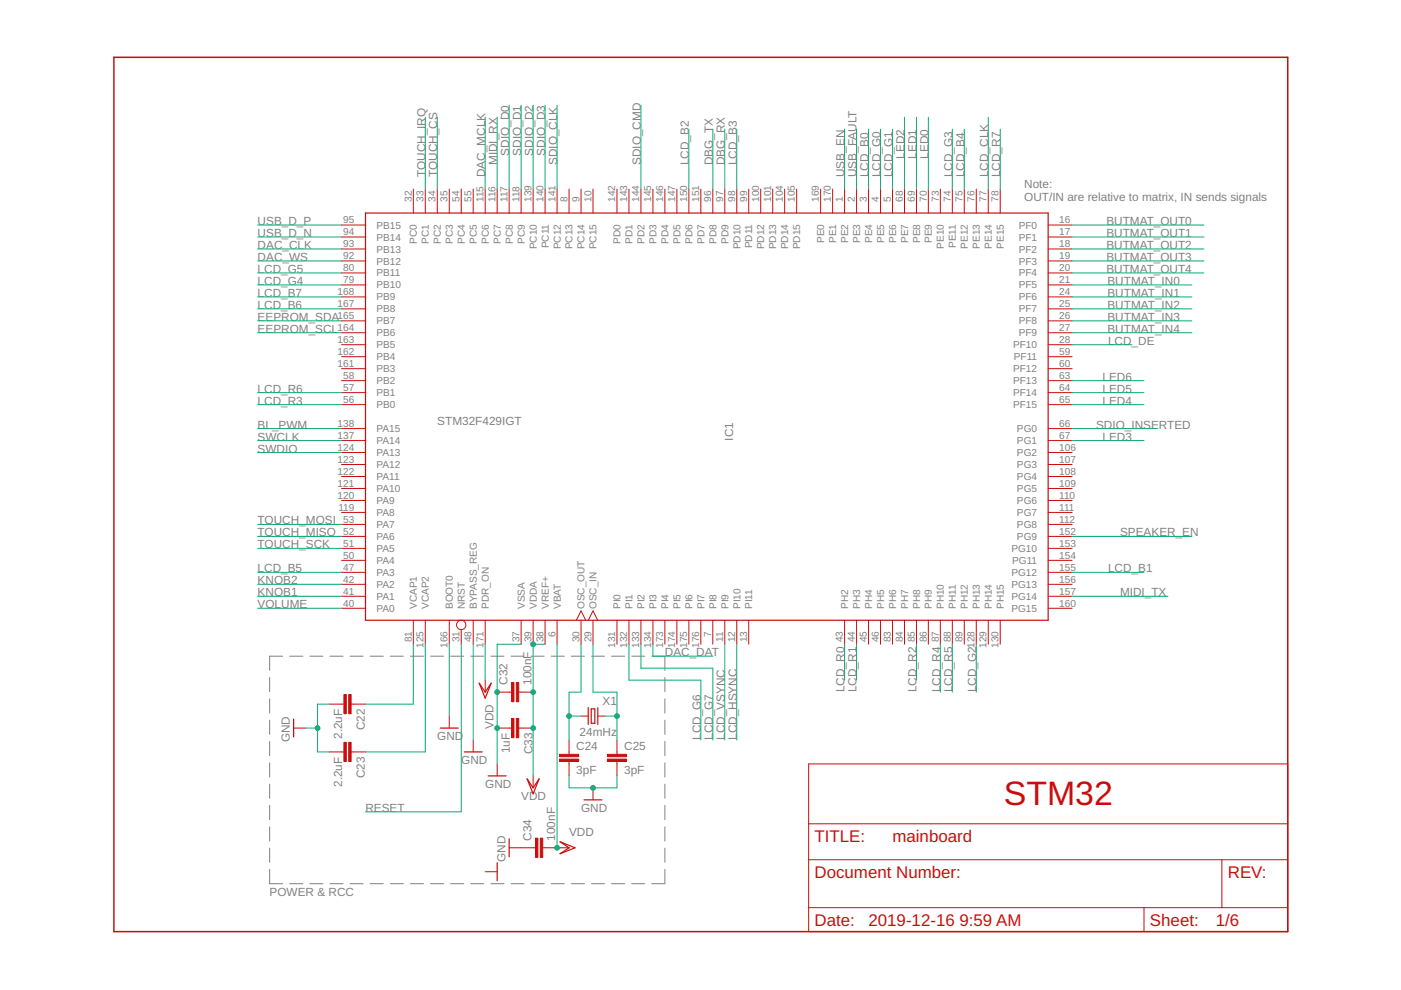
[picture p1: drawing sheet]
<svg xmlns="http://www.w3.org/2000/svg" width="297mm" height="210mm" viewBox="0 0 297 210" stroke-linecap="round" stroke-linejoin="round" font-family="sans-serif">
<g fill="none" stroke="#808080" stroke-width=".21">
<path d="M59.9 139.1h-2.7v3M61.4 139.1h2.8M65.7 139.1h2.8M70 139.1h2.7M74.2 139.1h2.8M78.5 139.1h2.8M82.8 139.1h2.7M87 139.1h2.8M91.3 139.1h2.7M95.5 139.1h2.8M99.8 139.1h2.8M104.1 139.1h2.7"/>
<path d="M108.4 139.1h2.7M112.6 139.1h2.8M116.9 139.1h2.7M121.1 139.1h2.8M125.4 139.1h2.8M129.7 139.1h2.7M133.9 139.1h2.8M138.2 139.1h2.8v3M57.2 143.6v3.1M57.2 148.2v3M57.2 152.7v3M57.2 157.2v3"/>
<path d="M141 143.6v3.1M141 148.2v3M141 152.7v3M141 157.2v3M57.2 161.7v3.1M57.2 166.3v3M57.2 170.8v3M57.2 175.3v3M57.2 179.8v3M141 161.7v3.1M141 166.3v3M141 170.8v3"/>
<path d="M141 175.3v3M141 179.8v3M57.2 184.3v3.1h2.7M61.4 187.4h2.8M65.7 187.4h2.8M70 187.4h2.7M74.2 187.4h2.8M78.5 187.4h2.8M82.8 187.4h2.7M87 187.4h2.8M91.3 187.4h2.7M95.5 187.4h2.8"/>
<path d="M99.8 187.4h2.8M104.1 187.4h2.7M108.4 187.4h2.7M112.6 187.4h2.8M116.9 187.4h2.7M121.1 187.4h2.8M125.4 187.4h2.8M129.7 187.4h2.7M133.9 187.4h2.8M141 184.3v3.1h-2.8"/>
</g>
<path d="M24.2 12.1h248.8v185.4h-248.8z" fill="none" stroke="#c90d0c" stroke-width=".32"/>
<g fill="none" stroke="#c90d0c" stroke-width=".21">
<path d="M72.4 47.7h5.1M72.4 50.2h5.1M72.4 52.8h5.1M72.4 55.3h5.1M72.4 57.9h5.1M87.6 40.1v5.1M90.2 40.1v5.1M92.7 40.1v5.1M95.2 40.1v5.1M97.8 40.1v5.1M100.3 40.1v5.1M102.9 40.1v5.1"/>
<path d="M105.4 40.1v5.1M107.9 40.1v5.1M110.5 40.1v5.1M113 40.1v5.1M115.6 40.1v5.1M118.1 40.1v5.1M120.6 40.1v5.1M123.2 40.1v5.1M125.7 40.1v5.1M130.8 40.1v5.1M133.3 40.1v5.1M135.9 40.1v5.1"/>
<path d="M138.4 40.1v5.1M141 40.1v5.1M143.5 40.1v5.1M146 40.1v5.1M148.6 40.1v5.1M151.1 40.1v5.1M153.7 40.1v5.1M156.2 40.1v5.1M158.7 40.1v5.1M161.3 40.1v5.1M163.8 40.1v5.1M166.4 40.1v5.1"/>
<path d="M168.9 40.1v5.1M174 40.1v5.1M176.5 40.1v5.1M179.1 40.1v5.1M181.6 40.1v5.1M184.1 40.1v5.1M186.7 40.1v5.1M189.2 40.1v5.1M191.8 40.1v5.1M194.3 40.1v5.1M196.8 40.1v5.1M199.4 40.1v5.1"/>
<path d="M201.9 40.1v5.1M204.4 40.1v5.1M207 40.1v5.1M209.5 40.1v5.1M212.1 40.1v5.1M222.2 47.7h5.1M222.2 50.2h5.1M222.2 52.8h5.1M222.2 55.3h5.1M222.2 57.9h5.1M72.4 78.2h5.1M72.4 75.6h5.1"/>
<path d="M72.4 73.1h5.1M72.4 70.5h5.1M72.4 68h5.1M72.4 65.5h5.1M72.4 62.9h5.1M72.4 60.4h5.1M222.2 78.2h5.1M222.2 75.6h5.1M222.2 73.1h5.1M222.2 70.5h5.1M222.2 68h5.1M222.2 65.5h5.1"/>
<path d="M222.2 62.9h5.1M222.2 60.4h5.1M72.4 95.9h5.1M72.4 93.4h5.1M72.4 85.8h5.1M72.4 90.9h5.1M72.4 83.2h5.1M72.4 98.5h5.1M72.4 80.7h5.1M222.2 95.9h5.1M222.2 93.4h5.1M222.2 85.8h5.1"/>
<path d="M222.2 90.9h5.1M222.2 83.2h5.1M222.2 98.5h5.1M222.2 80.7h5.1M72.4 118.8h5.1M72.4 116.3h5.1M72.4 113.7h5.1M72.4 111.2h5.1M72.4 106.1h5.1M72.4 103.6h5.1M72.4 108.6h5.1M72.4 101h5.1"/>
<path d="M222.2 118.8h5.1M222.2 116.3h5.1M222.2 113.7h5.1M222.2 111.2h5.1M222.2 106.1h5.1M222.2 103.6h5.1M222.2 108.6h5.1M222.2 101h5.1M72.4 129h5.1M72.4 126.4h5.1M72.4 123.9h5.1M72.4 121.3h5.1"/>
<path d="M87.6 131.5v5.1M90.2 131.5v5.1M95.2 131.5v5.1M97.8 133.5v3.1M100.3 131.5v5.1M102.9 131.5v5.1M110.5 131.5v5.1M113 131.5v5.1M115.6 131.5v5.1M118.1 131.5v5.1M122.2 131.5l1-2 1 2M123.2 131.5v5.1"/>
<path d="M124.7 131.5l1-2 1 2M125.7 131.5v5.1M130.8 131.5v5.1M133.3 131.5v5.1M135.9 131.5v5.1M138.4 131.5v5.1M141 131.5v5.1M143.5 131.5v5.1M146 131.5v5.1M148.6 131.5v5.1M151.1 131.5v5.1M153.7 131.5v5.1"/>
<path d="M156.2 131.5v5.1M158.7 131.5v5.1M179.1 131.5v5.1M181.6 131.5v5.1M184.1 131.5v5.1M186.7 131.5v5.1M189.2 131.5v5.1M191.8 131.5v5.1M194.3 131.5v5.1M196.8 131.5v5.1M199.4 131.5v5.1M201.9 131.5v5.1"/>
<path d="M204.4 131.5v5.1M207 131.5v5.1M209.5 131.5v5.1M212.1 131.5v5.1M222.2 129h5.1M222.2 126.4h5.1M222.2 123.9h5.1M222.2 121.3h5.1M62.3 154.4h2.5M69.9 149.3h3M69.9 159.4h3M74.4 149.3h3.1"/>
<path d="M74.4 159.4h3.1M95.2 151.8v2.6M100.3 156.9v2.5M102.9 144.2v2.5M105.4 154.4h3.1M105.4 146.7h3.1M110 154.4h3M110 146.7h3M120.6 156.9v3M123.2 151.8h1.5M126.7 151.8h1.6M130.8 156.9v3"/>
<path d="M105.4 162v2.5M107.9 179.7h5.6M113 164.5v2.5M115.1 179.7h5.5M120.6 161.5v3M125.7 167v2.6M130.8 161.5v3M171.4 162h101.6v35.5h-101.6zM171.4 174.7h101.6M102.9 184.8h2.5M171.4 182.3h101.6M171.4 192.4h101.6"/>
<path d="M242.5 192.4v5.1M259.1 182.3v10.1"/>
<circle cx="97.8" cy="132.5" r=".99"/>
</g>
<g fill="none" stroke="#c90d0c" stroke-width=".25">
<path d="M77.5 45.2h144.7v86.3h-144.7zM62.3 152.5v3.8M93.3 154.4h3.9M98.4 159.4h3.8M101.6 144.8l1.3 1.9 1.2-1.9-1.2 3.2zM124.7 150.1v3.5M125.3 150.3h.8v3.1h-.8zM126.7 150.1v3.5M103.5 164.5h3.8M107.9 177.8v3.9M111.8 165.1l1.2 1.9 1.3-1.9-1.3 3.2zM118.7 178.5l3.2 1.2-3.2 1.3 1.9-1.3z"/>
<path d="M123.8 169.6h3.8M105.4 182.9v3.8"/>
</g>
<g fill="#c90d0c" stroke="#c90d0c" stroke-width=".21">
<path d="M72.9 147.3h.5v4h-.5z"/>
<path d="M73.9 147.3h.5v4h-.5z"/>
<path d="M72.9 157.4h.5v4.1h-.5z"/>
<path d="M73.9 157.4h.5v4.1h-.5z"/>
<path d="M118.6 161h4.1v.5h-4.1z"/>
<path d="M118.6 159.9h4.1v.5h-4.1z"/>
<path d="M128.8 161h4v.5h-4z"/>
<path d="M128.8 159.9h4v.5h-4z"/>
<path d="M109.5 144.7h.5v4.1h-.5z"/>
<path d="M108.5 144.7h.5v4.1h-.5z"/>
<path d="M108.5 152.3h.5v4.1h-.5z"/>
<path d="M109.5 152.3h.5v4.1h-.5z"/>
<path d="M114.6 177.7h.5v4.1h-.5z"/>
<path d="M113.5 177.7h.5v4.1h-.5z"/>
</g>
<g fill="none" stroke="#0dab76" stroke-width=".21">
<path d="M90.2 24.8v15.3M92.7 24.8v15.3M102.9 24.8v15.3M105.4 24.8v15.3M107.9 22.3v17.8M110.5 22.3v17.8M113 22.3v17.8M115.6 22.3v17.8M118.1 22.3v17.8M135.9 22.3v17.8M146 27.4v12.7M151.1 27.4v12.7"/>
<path d="M153.7 27.4v12.7M156.2 27.4v12.7M179.1 27.4v12.7M181.6 27.4v12.7M184.1 27.4v12.7M186.7 27.4v12.7M189.2 27.4v12.7M191.8 24.8v15.3M194.3 24.8v15.3M196.8 24.8v15.3M201.9 27.4v12.7M204.4 27.4v12.7"/>
<path d="M209.5 24.8v15.3M212.1 27.4v12.7M54.6 57.9h17.8M54.6 55.3h17.8M54.6 52.8h17.8M54.6 50.2h17.8M54.6 47.7h17.8M227.3 57.9h27.9M227.3 55.3h27.9M227.3 52.8h27.9M227.3 50.2h27.9M227.3 47.7h27.9"/>
<path d="M54.6 60.4h17.8M54.6 65.5h17.8M54.6 62.9h17.8M54.6 68h17.8M54.6 70.5h17.8M227.3 60.4h25.4M227.3 65.5h25.4M227.3 62.9h25.4M227.3 73.1h12.7M227.3 68h25.4M227.3 70.5h25.4M54.6 85.8h17.8"/>
<path d="M54.6 83.2h17.8M54.6 90.9h17.8M54.6 95.9h17.8M54.6 93.4h17.8M227.3 85.8h15.2M227.3 83.2h15.2M227.3 90.9h17.8M227.3 93.4h15.2M227.3 80.7h15.2M54.6 116.3h17.8M54.6 113.7h17.8M54.6 111.2h17.8"/>
<path d="M227.3 113.7h25.4M54.6 121.3h17.8M54.6 126.4h17.8M54.6 129h17.8M54.6 123.9h17.8M87.6 136.6v12.7h-10.1M90.2 136.6v22.8h-12.7M95.2 136.6v15.2M97.8 136.6v35.5h-20.3M100.3 136.6v20.3M102.9 136.6v7.6M110.5 136.6h-5.1v25.4"/>
<path d="M115.6 136.6h-2.6v27.9M118.1 136.6v43.1M123.2 136.6v10.1h-2.6v10.2M125.7 136.6v10.1h5.1v10.2M133.3 136.6v7.6h15.3v12.7M135.9 136.6v5.1h15.2v15.2M138.4 136.6v2.5h12.7M153.7 136.6v20.3M156.2 136.6v20.3M179.1 136.6v7.6M181.6 136.6v7.6M194.3 136.6v7.6"/>
<path d="M199.4 136.6v10.1M201.9 136.6v10.1M207 136.6v10.1M227.3 121.3h15.2M227.3 126.4h20.3M64.8 154.4h2.5M69.9 149.3h-2.6v10.1h2.6M120.6 151.8h2.6M128.3 151.8h2.5M120.6 164.5v2.5h10.2v-2.5"/>
</g>
<g fill="#0dab76" stroke="#0dab76" stroke-width=".21">
<circle cx="67.3" cy="154.4" r=".51"/>
<circle cx="125.7" cy="167" r=".51"/>
<circle cx="105.4" cy="146.7" r=".51"/>
<circle cx="105.4" cy="154.4" r=".51"/>
<circle cx="120.6" cy="151.8" r=".51"/>
<circle cx="130.8" cy="151.8" r=".51"/>
<circle cx="113" cy="154.4" r=".51"/>
<circle cx="113" cy="136.6" r=".51"/>
<circle cx="113" cy="146.7" r=".51"/>
<circle cx="118.1" cy="179.7" r=".51"/>
</g>
<text font-size="7.2" fill="#c90d0c" x="212.8" y="170.6">STM32</text>
<g font-size="3.6" fill="#c90d0c">
<text x="172.7" y="178.5">TITLE:</text>
<text x="189.2" y="178.5">mainboard</text>
<text x="172.7" y="186.1">Document Number:</text>
<text x="260.3" y="186.1">REV:</text>
<text x="172.7" y="196.3">Date:</text>
<text x="184.1" y="196.3">2019-12-16</text>
<text x="203.4" y="196.3">9:59 AM</text>
<text x="243.8" y="196.3">Sheet:</text>
<text x="257.8" y="196.3">1/6</text>
</g>
<g font-size="2.5" fill="#808080">
<text x="105.4" y="35" transform="rotate(-90 105.4 35)">MIDI_RX</text>
<text x="108" y="33" transform="rotate(-90 108 33)">SDIO_D0</text>
<text x="110.5" y="33" transform="rotate(-90 110.5 33)">SDIO_D1</text>
<text x="113" y="33" transform="rotate(-90 113 33)">SDIO_D2</text>
<text x="115.6" y="33" transform="rotate(-90 115.6 33)">SDIO_D3</text>
<text x="118.1" y="35" transform="rotate(-90 118.1 35)">SDIO_CLK</text>
<text x="135.9" y="35" transform="rotate(-90 135.9 35)">SDIO_CMD</text>
<text x="146" y="35" transform="rotate(-90 146 35)">LCD_B2</text>
<text x="151.1" y="35" transform="rotate(-90 151.1 35)">DBG_TX</text>
<text x="153.7" y="35" transform="rotate(-90 153.7 35)">DBG_RX</text>
<text x="156.2" y="35" transform="rotate(-90 156.2 35)">LCD_B3</text>
<text x="191.8" y="33.6" transform="rotate(-90 191.8 33.6)">LED2</text>
<text x="194.3" y="33.6" transform="rotate(-90 194.3 33.6)">LED1</text>
<text x="196.8" y="33.6" transform="rotate(-90 196.8 33.6)">LED0</text>
<text x="90.2" y="37.5" transform="rotate(-90 90.2 37.5)">TOUCH_IRQ</text>
<text x="92.7" y="37.5" transform="rotate(-90 92.7 37.5)">TOUCH_CS</text>
<text x="102.9" y="37.5" transform="rotate(-90 102.9 37.5)">DAC_MCLK</text>
<text x="179.1" y="37.5" transform="rotate(-90 179.1 37.5)">USB_EN</text>
<text x="181.6" y="37.5" transform="rotate(-90 181.6 37.5)">USB_FAULT</text>
<text x="184.1" y="37.5" transform="rotate(-90 184.1 37.5)">LCD_B0</text>
<text x="186.7" y="37.5" transform="rotate(-90 186.7 37.5)">LCD_G0</text>
<text x="189.2" y="37.5" transform="rotate(-90 189.2 37.5)">LCD_G1</text>
<text x="201.9" y="37.5" transform="rotate(-90 201.9 37.5)">LCD_G3</text>
<text x="204.5" y="37.5" transform="rotate(-90 204.5 37.5)">LCD_B4</text>
<text x="209.5" y="37.5" transform="rotate(-90 209.5 37.5)">LCD_CLK</text>
<text x="212.1" y="37.5" transform="rotate(-90 212.1 37.5)">LCD_R7</text>
<text x="217.2" y="40">Note:</text>
<text x="54.6" y="47.7">USB_D_P</text>
<text x="217.2" y="42.6">OUT/IN are relative to matrix, IN sends signals</text>
<text x="234.6" y="47.7">BUTMAT_OUT0</text>
<text x="54.6" y="50.2">USB_D_N</text>
<text x="54.6" y="52.8">DAC_CLK</text>
<text x="234.6" y="50.2">BUTMAT_OUT1</text>
<text x="234.6" y="52.8">BUTMAT_OUT2</text>
<text x="54.6" y="57.9">LCD_G5</text>
<text x="54.6" y="55.3">DAC_WS</text>
<text x="234.6" y="55.3">BUTMAT_OUT3</text>
<text x="234.6" y="57.9">BUTMAT_OUT4</text>
<text x="54.6" y="60.4">LCD_G4</text>
<text x="54.6" y="65.5">LCD_B6</text>
<text x="54.6" y="62.9">LCD_B7</text>
<text x="234.8" y="60.4">BUTMAT_IN0</text>
<text x="234.8" y="62.9">BUTMAT_IN1</text>
<text x="234.8" y="65.5">BUTMAT_IN2</text>
<text x="54.6" y="68">EEPROM_SDA</text>
<text x="54.6" y="70.6">EEPROM_SCL</text>
<text x="234.8" y="68">BUTMAT_IN3</text>
<text x="234.8" y="70.6">BUTMAT_IN4</text>
<text x="234.9" y="73.1">LCD_DE</text>
<text x="54.6" y="83.3">LCD_R6</text>
<text x="233.8" y="83.3">LED5</text>
<text x="233.8" y="80.7">LED6</text>
<text x="54.6" y="85.8">LCD_R3</text>
<text x="233.8" y="85.8">LED4</text>
<text x="54.6" y="90.9">BL_PWM</text>
<text x="54.6" y="96">SWDIO</text>
<text x="54.6" y="93.4">SWCLK</text>
<text x="92.7" y="90.1">STM32F429IGT</text>
<text x="155.4" y="93.4" transform="rotate(-90 155.4 93.4)">IC1</text>
<text x="232.4" y="90.9">SDIO_INSERTED</text>
<text x="233.8" y="93.4">LED3</text>
<text x="54.6" y="113.7">TOUCH_MISO</text>
<text x="54.6" y="111.2">TOUCH_MOSI</text>
<text x="237.5" y="113.7">SPEAKER_EN</text>
<text x="54.6" y="116.3">TOUCH_SCK</text>
<text x="54.6" y="121.3">LCD_B5</text>
<text x="54.6" y="123.9">KNOB2</text>
<text x="234.9" y="121.3">LCD_B1</text>
<text x="54.6" y="129">VOLUME</text>
<text x="54.6" y="126.4">KNOB1</text>
<text x="237.5" y="126.4">MIDI_TX</text>
<text x="141" y="139.1">DAC_DAT</text>
<text x="107.6" y="145.2" transform="rotate(-90 107.6 145.2)">C32</text>
<text x="112.7" y="145.2" transform="rotate(-90 112.7 145.2)">100nF</text>
<text x="127.8" y="149.5">X1</text>
<text x="179.1" y="146.7" transform="rotate(-90 179.1 146.7)">LCD_R0</text>
<text x="181.6" y="146.7" transform="rotate(-90 181.6 146.7)">LCD_R1</text>
<text x="194.3" y="146.7" transform="rotate(-90 194.3 146.7)">LCD_R2</text>
<text x="199.4" y="146.7" transform="rotate(-90 199.4 146.7)">LCD_R4</text>
<text x="201.9" y="146.7" transform="rotate(-90 201.9 146.7)">LCD_R5</text>
<text x="207" y="146.7" transform="rotate(-90 207 146.7)">LCD_G2</text>
<text x="77.4" y="154.9" transform="rotate(-90 77.4 154.9)">C22</text>
<text x="104.7" y="154.5" transform="rotate(-90 104.7 154.5)">VDD</text>
<text x="61.5" y="157.4" transform="rotate(-90 61.5 157.4)">GND</text>
<text x="72.5" y="156.7" transform="rotate(-90 72.5 156.7)">2.2uF</text>
<text x="92.7" y="156.9">GND</text>
<text x="97.8" y="162">GND</text>
<text x="108.1" y="159.7" transform="rotate(-90 108.1 159.7)">1uF</text>
<text x="112.9" y="159.9" transform="rotate(-90 112.9 159.9)">C33</text>
<text x="122.2" y="159.1">C24</text>
<text x="122.9" y="156.1">24mHz</text>
<text x="132.3" y="159.1">C25</text>
<text x="148.6" y="156.9" transform="rotate(-90 148.6 156.9)">LCD_G6</text>
<text x="151.1" y="156.9" transform="rotate(-90 151.1 156.9)">LCD_G7</text>
<text x="153.7" y="156.9" transform="rotate(-90 153.7 156.9)">LCD_VSYNC</text>
<text x="156.2" y="156.9" transform="rotate(-90 156.2 156.9)">LCD_HSYNC</text>
<text x="72.5" y="166.8" transform="rotate(-90 72.5 166.8)">2.2uF</text>
<text x="77.4" y="165" transform="rotate(-90 77.4 165)">C23</text>
<text x="102.9" y="167.1">GND</text>
<text x="122.2" y="164.1">3pF</text>
<text x="132.3" y="164.1">3pF</text>
<text x="77.5" y="172.1">RESET</text>
<text x="110.5" y="169.6">VDD</text>
<text x="123.2" y="172.1">GND</text>
<text x="112.7" y="178.2" transform="rotate(-90 112.7 178.2)">C34</text>
<text x="117.7" y="178.2" transform="rotate(-90 117.7 178.2)">100nF</text>
<text x="120.7" y="177.2">VDD</text>
<text x="107.2" y="182.8" transform="rotate(-90 107.2 182.8)">GND</text>
<text x="57.2" y="189.9">POWER &amp; RCC</text>
</g>
<g font-size="2.1" fill="#808080">
<text x="72.8" y="47.3">95</text>
<text x="87.3" y="42.8" transform="rotate(-90 87.3 42.8)">32</text>
<text x="89.8" y="42.8" transform="rotate(-90 89.8 42.8)">33</text>
<text x="92.4" y="42.8" transform="rotate(-90 92.4 42.8)">34</text>
<text x="94.9" y="42.8" transform="rotate(-90 94.9 42.8)">35</text>
<text x="97.4" y="42.8" transform="rotate(-90 97.4 42.8)">54</text>
<text x="100" y="42.8" transform="rotate(-90 100 42.8)">55</text>
<text x="102.5" y="42.8" transform="rotate(-90 102.5 42.8)">115</text>
<text x="105.1" y="42.8" transform="rotate(-90 105.1 42.8)">116</text>
<text x="107.6" y="42.8" transform="rotate(-90 107.6 42.8)">117</text>
<text x="110.1" y="42.8" transform="rotate(-90 110.1 42.8)">118</text>
<text x="112.7" y="42.8" transform="rotate(-90 112.7 42.8)">139</text>
<text x="115.2" y="42.8" transform="rotate(-90 115.2 42.8)">140</text>
<text x="117.8" y="42.8" transform="rotate(-90 117.8 42.8)">141</text>
<text x="120.3" y="42.8" transform="rotate(-90 120.3 42.8)">8</text>
<text x="122.8" y="42.8" transform="rotate(-90 122.8 42.8)">9</text>
<text x="125.4" y="42.8" transform="rotate(-90 125.4 42.8)">10</text>
<text x="130.5" y="42.8" transform="rotate(-90 130.5 42.8)">142</text>
<text x="133" y="42.8" transform="rotate(-90 133 42.8)">143</text>
<text x="135.5" y="42.8" transform="rotate(-90 135.5 42.8)">144</text>
<text x="138.1" y="42.8" transform="rotate(-90 138.1 42.8)">145</text>
<text x="140.6" y="42.8" transform="rotate(-90 140.6 42.8)">146</text>
<text x="143.2" y="42.8" transform="rotate(-90 143.2 42.8)">147</text>
<text x="145.7" y="42.8" transform="rotate(-90 145.7 42.8)">150</text>
<text x="148.2" y="42.8" transform="rotate(-90 148.2 42.8)">151</text>
<text x="150.8" y="42.8" transform="rotate(-90 150.8 42.8)">96</text>
<text x="153.3" y="42.8" transform="rotate(-90 153.3 42.8)">97</text>
<text x="155.9" y="42.8" transform="rotate(-90 155.9 42.8)">98</text>
<text x="158.4" y="42.8" transform="rotate(-90 158.4 42.8)">99</text>
<text x="160.9" y="42.8" transform="rotate(-90 160.9 42.8)">100</text>
<text x="163.5" y="42.8" transform="rotate(-90 163.5 42.8)">101</text>
<text x="166" y="42.8" transform="rotate(-90 166 42.8)">104</text>
<text x="168.5" y="42.8" transform="rotate(-90 168.5 42.8)">105</text>
<text x="173.6" y="42.8" transform="rotate(-90 173.6 42.8)">169</text>
<text x="176.2" y="42.8" transform="rotate(-90 176.2 42.8)">170</text>
<text x="178.7" y="42.8" transform="rotate(-90 178.7 42.8)">1</text>
<text x="181.2" y="42.8" transform="rotate(-90 181.2 42.8)">2</text>
<text x="183.8" y="42.8" transform="rotate(-90 183.8 42.8)">3</text>
<text x="186.3" y="42.8" transform="rotate(-90 186.3 42.8)">4</text>
<text x="188.9" y="42.8" transform="rotate(-90 188.9 42.8)">5</text>
<text x="191.4" y="42.8" transform="rotate(-90 191.4 42.8)">68</text>
<text x="193.9" y="42.8" transform="rotate(-90 193.9 42.8)">69</text>
<text x="196.5" y="42.8" transform="rotate(-90 196.5 42.8)">70</text>
<text x="199" y="42.8" transform="rotate(-90 199 42.8)">73</text>
<text x="201.6" y="42.8" transform="rotate(-90 201.6 42.8)">74</text>
<text x="204.1" y="42.8" transform="rotate(-90 204.1 42.8)">75</text>
<text x="206.6" y="42.8" transform="rotate(-90 206.6 42.8)">76</text>
<text x="209.2" y="42.8" transform="rotate(-90 209.2 42.8)">77</text>
<text x="211.7" y="42.8" transform="rotate(-90 211.7 42.8)">78</text>
<text x="224.6" y="47.3">16</text>
<text x="72.8" y="52.4">93</text>
<text x="72.8" y="49.9">94</text>
<text x="79.8" y="53.5">PB13</text>
<text x="79.8" y="51">PB14</text>
<text x="79.8" y="48.5">PB15</text>
<text x="88.4" y="51.6" transform="rotate(-90 88.4 51.6)">PC0</text>
<text x="90.9" y="51.6" transform="rotate(-90 90.9 51.6)">PC1</text>
<text x="93.5" y="51.6" transform="rotate(-90 93.5 51.6)">PC2</text>
<text x="96" y="51.6" transform="rotate(-90 96 51.6)">PC3</text>
<text x="98.6" y="51.6" transform="rotate(-90 98.6 51.6)">PC4</text>
<text x="101.1" y="51.6" transform="rotate(-90 101.1 51.6)">PC5</text>
<text x="103.6" y="51.6" transform="rotate(-90 103.6 51.6)">PC6</text>
<text x="106.2" y="51.6" transform="rotate(-90 106.2 51.6)">PC7</text>
<text x="108.7" y="51.6" transform="rotate(-90 108.7 51.6)">PC8</text>
<text x="111.3" y="51.6" transform="rotate(-90 111.3 51.6)">PC9</text>
<text x="113.8" y="52.9" transform="rotate(-90 113.8 52.9)">PC10</text>
<text x="116.3" y="52.7" transform="rotate(-90 116.3 52.7)">PC11</text>
<text x="118.9" y="52.9" transform="rotate(-90 118.9 52.9)">PC12</text>
<text x="121.4" y="52.9" transform="rotate(-90 121.4 52.9)">PC13</text>
<text x="124" y="52.9" transform="rotate(-90 124 52.9)">PC14</text>
<text x="126.5" y="52.9" transform="rotate(-90 126.5 52.9)">PC15</text>
<text x="131.6" y="51.6" transform="rotate(-90 131.6 51.6)">PD0</text>
<text x="134.1" y="51.6" transform="rotate(-90 134.1 51.6)">PD1</text>
<text x="136.7" y="51.6" transform="rotate(-90 136.7 51.6)">PD2</text>
<text x="139.2" y="51.6" transform="rotate(-90 139.2 51.6)">PD3</text>
<text x="141.7" y="51.6" transform="rotate(-90 141.7 51.6)">PD4</text>
<text x="144.3" y="51.6" transform="rotate(-90 144.3 51.6)">PD5</text>
<text x="146.8" y="51.6" transform="rotate(-90 146.8 51.6)">PD6</text>
<text x="149.4" y="51.6" transform="rotate(-90 149.4 51.6)">PD7</text>
<text x="151.9" y="51.6" transform="rotate(-90 151.9 51.6)">PD8</text>
<text x="154.4" y="51.6" transform="rotate(-90 154.4 51.6)">PD9</text>
<text x="157" y="52.9" transform="rotate(-90 157 52.9)">PD10</text>
<text x="159.5" y="52.7" transform="rotate(-90 159.5 52.7)">PD11</text>
<text x="162" y="52.9" transform="rotate(-90 162 52.9)">PD12</text>
<text x="164.6" y="52.9" transform="rotate(-90 164.6 52.9)">PD13</text>
<text x="167.1" y="52.9" transform="rotate(-90 167.1 52.9)">PD14</text>
<text x="169.7" y="52.9" transform="rotate(-90 169.7 52.9)">PD15</text>
<text x="174.7" y="51.5" transform="rotate(-90 174.7 51.5)">PE0</text>
<text x="177.3" y="51.5" transform="rotate(-90 177.3 51.5)">PE1</text>
<text x="179.8" y="51.5" transform="rotate(-90 179.8 51.5)">PE2</text>
<text x="182.4" y="51.5" transform="rotate(-90 182.4 51.5)">PE3</text>
<text x="184.9" y="51.5" transform="rotate(-90 184.9 51.5)">PE4</text>
<text x="187.4" y="51.5" transform="rotate(-90 187.4 51.5)">PE5</text>
<text x="190" y="51.5" transform="rotate(-90 190 51.5)">PE6</text>
<text x="192.5" y="51.5" transform="rotate(-90 192.5 51.5)">PE7</text>
<text x="195.1" y="51.5" transform="rotate(-90 195.1 51.5)">PE8</text>
<text x="197.6" y="51.5" transform="rotate(-90 197.6 51.5)">PE9</text>
<text x="200.1" y="52.7" transform="rotate(-90 200.1 52.7)">PE10</text>
<text x="202.7" y="52.6" transform="rotate(-90 202.7 52.6)">PE11</text>
<text x="205.2" y="52.7" transform="rotate(-90 205.2 52.7)">PE12</text>
<text x="207.8" y="52.7" transform="rotate(-90 207.8 52.7)">PE13</text>
<text x="210.3" y="52.7" transform="rotate(-90 210.3 52.7)">PE14</text>
<text x="212.8" y="52.7" transform="rotate(-90 212.8 52.7)">PE15</text>
<text x="216" y="48.5">PF0</text>
<text x="216" y="51">PF1</text>
<text x="216" y="53.5">PF2</text>
<text x="224.6" y="49.9">17</text>
<text x="224.6" y="52.4">18</text>
<text x="72.8" y="57.5">80</text>
<text x="72.8" y="55">92</text>
<text x="79.8" y="58.6">PB11</text>
<text x="79.8" y="56.1">PB12</text>
<text x="216" y="56.1">PF3</text>
<text x="216" y="58.6">PF4</text>
<text x="224.6" y="55">19</text>
<text x="224.6" y="57.5">20</text>
<text x="71.6" y="65.1">167</text>
<text x="71.6" y="62.6">168</text>
<text x="72.8" y="60">79</text>
<text x="79.8" y="63.7">PB9</text>
<text x="79.8" y="61.2">PB10</text>
<text x="216" y="61.2">PF5</text>
<text x="216" y="63.7">PF6</text>
<text x="224.6" y="60">21</text>
<text x="224.6" y="62.6">24</text>
<text x="224.6" y="65.1">25</text>
<text x="71.6" y="70.2">164</text>
<text x="71.6" y="67.7">165</text>
<text x="79.8" y="71.3">PB6</text>
<text x="79.8" y="68.8">PB7</text>
<text x="79.8" y="66.2">PB8</text>
<text x="216" y="66.2">PF7</text>
<text x="216" y="68.8">PF8</text>
<text x="216" y="71.3">PF9</text>
<text x="224.6" y="67.7">26</text>
<text x="224.6" y="70.2">27</text>
<text x="71.6" y="77.8">161</text>
<text x="71.6" y="75.3">162</text>
<text x="71.6" y="72.7">163</text>
<text x="79.8" y="76.4">PB4</text>
<text x="79.8" y="73.9">PB5</text>
<text x="214.8" y="73.9">PF10</text>
<text x="214.9" y="76.4">PF11</text>
<text x="224.6" y="75.3">59</text>
<text x="224.6" y="77.8">60</text>
<text x="224.6" y="72.7">28</text>
<text x="72.8" y="82.9">57</text>
<text x="72.8" y="80.4">58</text>
<text x="79.8" y="78.9">PB3</text>
<text x="79.8" y="81.5">PB2</text>
<text x="214.8" y="78.9">PF12</text>
<text x="214.8" y="81.5">PF13</text>
<text x="224.6" y="80.4">63</text>
<text x="224.6" y="82.9">64</text>
<text x="72.8" y="85.4">56</text>
<text x="79.8" y="86.6">PB0</text>
<text x="79.8" y="84">PB1</text>
<text x="214.8" y="84">PF14</text>
<text x="214.8" y="86.6">PF15</text>
<text x="224.6" y="85.4">65</text>
<text x="71.6" y="95.6">124</text>
<text x="71.6" y="93.1">137</text>
<text x="71.6" y="90.5">138</text>
<text x="79.8" y="94.2">PA14</text>
<text x="79.8" y="91.6">PA15</text>
<text x="215.6" y="91.6">PG0</text>
<text x="215.6" y="94.2">PG1</text>
<text x="224.6" y="90.5">66</text>
<text x="224.6" y="93.1">67</text>
<text x="224.6" y="95.6">106</text>
<text x="71.6" y="100.7">122</text>
<text x="71.6" y="98.1">123</text>
<text x="79.8" y="96.7">PA13</text>
<text x="79.8" y="101.8">PA11</text>
<text x="79.8" y="99.3">PA12</text>
<text x="215.6" y="96.7">PG2</text>
<text x="215.6" y="99.3">PG3</text>
<text x="215.6" y="101.8">PG4</text>
<text x="224.6" y="98.1">107</text>
<text x="224.6" y="100.7">108</text>
<text x="71.6" y="105.8">120</text>
<text x="71.6" y="103.2">121</text>
<text x="79.8" y="106.9">PA9</text>
<text x="79.8" y="104.3">PA10</text>
<text x="215.6" y="104.3">PG5</text>
<text x="215.6" y="106.9">PG6</text>
<text x="224.6" y="103.2">109</text>
<text x="224.6" y="105.8">110</text>
<text x="71.7" y="108.3">119</text>
<text x="72.8" y="113.4">52</text>
<text x="72.8" y="110.8">53</text>
<text x="79.8" y="112">PA7</text>
<text x="79.8" y="109.4">PA8</text>
<text x="215.6" y="109.4">PG7</text>
<text x="215.6" y="112">PG8</text>
<text x="224.6" y="113.4">152</text>
<text x="224.6" y="108.3">111</text>
<text x="224.6" y="110.8">112</text>
<text x="72.8" y="118.5">50</text>
<text x="72.8" y="115.9">51</text>
<text x="79.8" y="119.6">PA4</text>
<text x="79.8" y="117">PA5</text>
<text x="79.8" y="114.5">PA6</text>
<text x="214.4" y="117">PG10</text>
<text x="214.6" y="119.6">PG11</text>
<text x="215.6" y="114.5">PG9</text>
<text x="224.6" y="115.9">153</text>
<text x="224.6" y="118.5">154</text>
<text x="72.8" y="123.5">42</text>
<text x="72.8" y="121">47</text>
<text x="79.8" y="124.6">PA2</text>
<text x="79.8" y="122.1">PA3</text>
<text x="214.4" y="122.1">PG12</text>
<text x="214.4" y="124.6">PG13</text>
<text x="224.6" y="121">155</text>
<text x="224.6" y="123.5">156</text>
<text x="72.8" y="128.6">40</text>
<text x="72.8" y="126.1">41</text>
<text x="79.8" y="129.7">PA0</text>
<text x="79.8" y="127.2">PA1</text>
<text x="88.4" y="129.2" transform="rotate(-90 88.4 129.2)">VCAP1</text>
<text x="90.9" y="129.2" transform="rotate(-90 90.9 129.2)">VCAP2</text>
<text x="96" y="129.2" transform="rotate(-90 96 129.2)">BOOT0</text>
<text x="98.6" y="129.2" transform="rotate(-90 98.6 129.2)">NRST</text>
<text x="101.1" y="129.2" transform="rotate(-90 101.1 129.2)">BYPASS_REG</text>
<text x="103.6" y="129.2" transform="rotate(-90 103.6 129.2)">PDR_ON</text>
<text x="111.3" y="129.2" transform="rotate(-90 111.3 129.2)">VSSA</text>
<text x="113.8" y="129.2" transform="rotate(-90 113.8 129.2)">VDDA</text>
<text x="116.3" y="129.2" transform="rotate(-90 116.3 129.2)">VREF+</text>
<text x="118.9" y="129.2" transform="rotate(-90 118.9 129.2)">VBAT</text>
<text x="124" y="129.2" transform="rotate(-90 124 129.2)">OSC_OUT</text>
<text x="126.5" y="129.2" transform="rotate(-90 126.5 129.2)">OSC_IN</text>
<text x="131.6" y="129.2" transform="rotate(-90 131.6 129.2)">PI0</text>
<text x="134.1" y="129.2" transform="rotate(-90 134.1 129.2)">PI1</text>
<text x="136.7" y="129.2" transform="rotate(-90 136.7 129.2)">PI2</text>
<text x="139.2" y="129.2" transform="rotate(-90 139.2 129.2)">PI3</text>
<text x="141.7" y="129.2" transform="rotate(-90 141.7 129.2)">PI4</text>
<text x="144.3" y="129.2" transform="rotate(-90 144.3 129.2)">PI5</text>
<text x="146.8" y="129.2" transform="rotate(-90 146.8 129.2)">PI6</text>
<text x="149.4" y="129.2" transform="rotate(-90 149.4 129.2)">PI7</text>
<text x="151.9" y="129.2" transform="rotate(-90 151.9 129.2)">PI8</text>
<text x="154.4" y="129.2" transform="rotate(-90 154.4 129.2)">PI9</text>
<text x="157" y="129.2" transform="rotate(-90 157 129.2)">PI10</text>
<text x="159.5" y="129.2" transform="rotate(-90 159.5 129.2)">PI11</text>
<text x="179.8" y="129.2" transform="rotate(-90 179.8 129.2)">PH2</text>
<text x="182.4" y="129.2" transform="rotate(-90 182.4 129.2)">PH3</text>
<text x="184.9" y="129.2" transform="rotate(-90 184.9 129.2)">PH4</text>
<text x="187.4" y="129.2" transform="rotate(-90 187.4 129.2)">PH5</text>
<text x="190" y="129.2" transform="rotate(-90 190 129.2)">PH6</text>
<text x="192.5" y="129.2" transform="rotate(-90 192.5 129.2)">PH7</text>
<text x="195.1" y="129.2" transform="rotate(-90 195.1 129.2)">PH8</text>
<text x="197.6" y="129.2" transform="rotate(-90 197.6 129.2)">PH9</text>
<text x="200.1" y="129.2" transform="rotate(-90 200.1 129.2)">PH10</text>
<text x="202.7" y="129.2" transform="rotate(-90 202.7 129.2)">PH11</text>
<text x="205.2" y="129.2" transform="rotate(-90 205.2 129.2)">PH12</text>
<text x="207.8" y="129.2" transform="rotate(-90 207.8 129.2)">PH13</text>
<text x="210.3" y="129.2" transform="rotate(-90 210.3 129.2)">PH14</text>
<text x="212.8" y="129.2" transform="rotate(-90 212.8 129.2)">PH15</text>
<text x="214.4" y="127.2">PG14</text>
<text x="214.4" y="129.7">PG15</text>
<text x="224.6" y="126.1">157</text>
<text x="224.6" y="128.6">160</text>
<text x="87.3" y="136.2" transform="rotate(-90 87.3 136.2)">81</text>
<text x="89.8" y="137.4" transform="rotate(-90 89.8 137.4)">125</text>
<text x="94.9" y="137.4" transform="rotate(-90 94.9 137.4)">166</text>
<text x="97.4" y="136.2" transform="rotate(-90 97.4 136.2)">31</text>
<text x="100" y="136.2" transform="rotate(-90 100 136.2)">48</text>
<text x="102.5" y="137.4" transform="rotate(-90 102.5 137.4)">171</text>
<text x="110.1" y="136.2" transform="rotate(-90 110.1 136.2)">37</text>
<text x="112.7" y="136.2" transform="rotate(-90 112.7 136.2)">39</text>
<text x="115.2" y="136.2" transform="rotate(-90 115.2 136.2)">38</text>
<text x="117.8" y="135" transform="rotate(-90 117.8 135)">6</text>
<text x="122.8" y="136.2" transform="rotate(-90 122.8 136.2)">30</text>
<text x="125.4" y="136.2" transform="rotate(-90 125.4 136.2)">29</text>
<text x="130.5" y="137.4" transform="rotate(-90 130.5 137.4)">131</text>
<text x="133" y="137.4" transform="rotate(-90 133 137.4)">132</text>
<text x="135.5" y="137.4" transform="rotate(-90 135.5 137.4)">133</text>
<text x="138.1" y="137.4" transform="rotate(-90 138.1 137.4)">134</text>
<text x="140.6" y="137.4" transform="rotate(-90 140.6 137.4)">173</text>
<text x="143.2" y="137.4" transform="rotate(-90 143.2 137.4)">174</text>
<text x="145.7" y="137.4" transform="rotate(-90 145.7 137.4)">175</text>
<text x="148.2" y="137.4" transform="rotate(-90 148.2 137.4)">176</text>
<text x="150.8" y="135" transform="rotate(-90 150.8 135)">7</text>
<text x="153.3" y="136.1" transform="rotate(-90 153.3 136.1)">11</text>
<text x="155.9" y="136.2" transform="rotate(-90 155.9 136.2)">12</text>
<text x="158.4" y="136.2" transform="rotate(-90 158.4 136.2)">13</text>
<text x="178.7" y="136.2" transform="rotate(-90 178.7 136.2)">43</text>
<text x="181.2" y="136.2" transform="rotate(-90 181.2 136.2)">44</text>
<text x="183.8" y="136.2" transform="rotate(-90 183.8 136.2)">45</text>
<text x="186.3" y="136.2" transform="rotate(-90 186.3 136.2)">46</text>
<text x="188.9" y="136.2" transform="rotate(-90 188.9 136.2)">83</text>
<text x="191.4" y="136.2" transform="rotate(-90 191.4 136.2)">84</text>
<text x="193.9" y="136.2" transform="rotate(-90 193.9 136.2)">85</text>
<text x="196.5" y="136.2" transform="rotate(-90 196.5 136.2)">86</text>
<text x="199" y="136.2" transform="rotate(-90 199 136.2)">87</text>
<text x="201.6" y="136.2" transform="rotate(-90 201.6 136.2)">88</text>
<text x="204.1" y="136.2" transform="rotate(-90 204.1 136.2)">89</text>
<text x="206.6" y="137.4" transform="rotate(-90 206.6 137.4)">128</text>
<text x="209.2" y="137.4" transform="rotate(-90 209.2 137.4)">129</text>
<text x="211.7" y="137.4" transform="rotate(-90 211.7 137.4)">130</text>
</g>
</svg>
